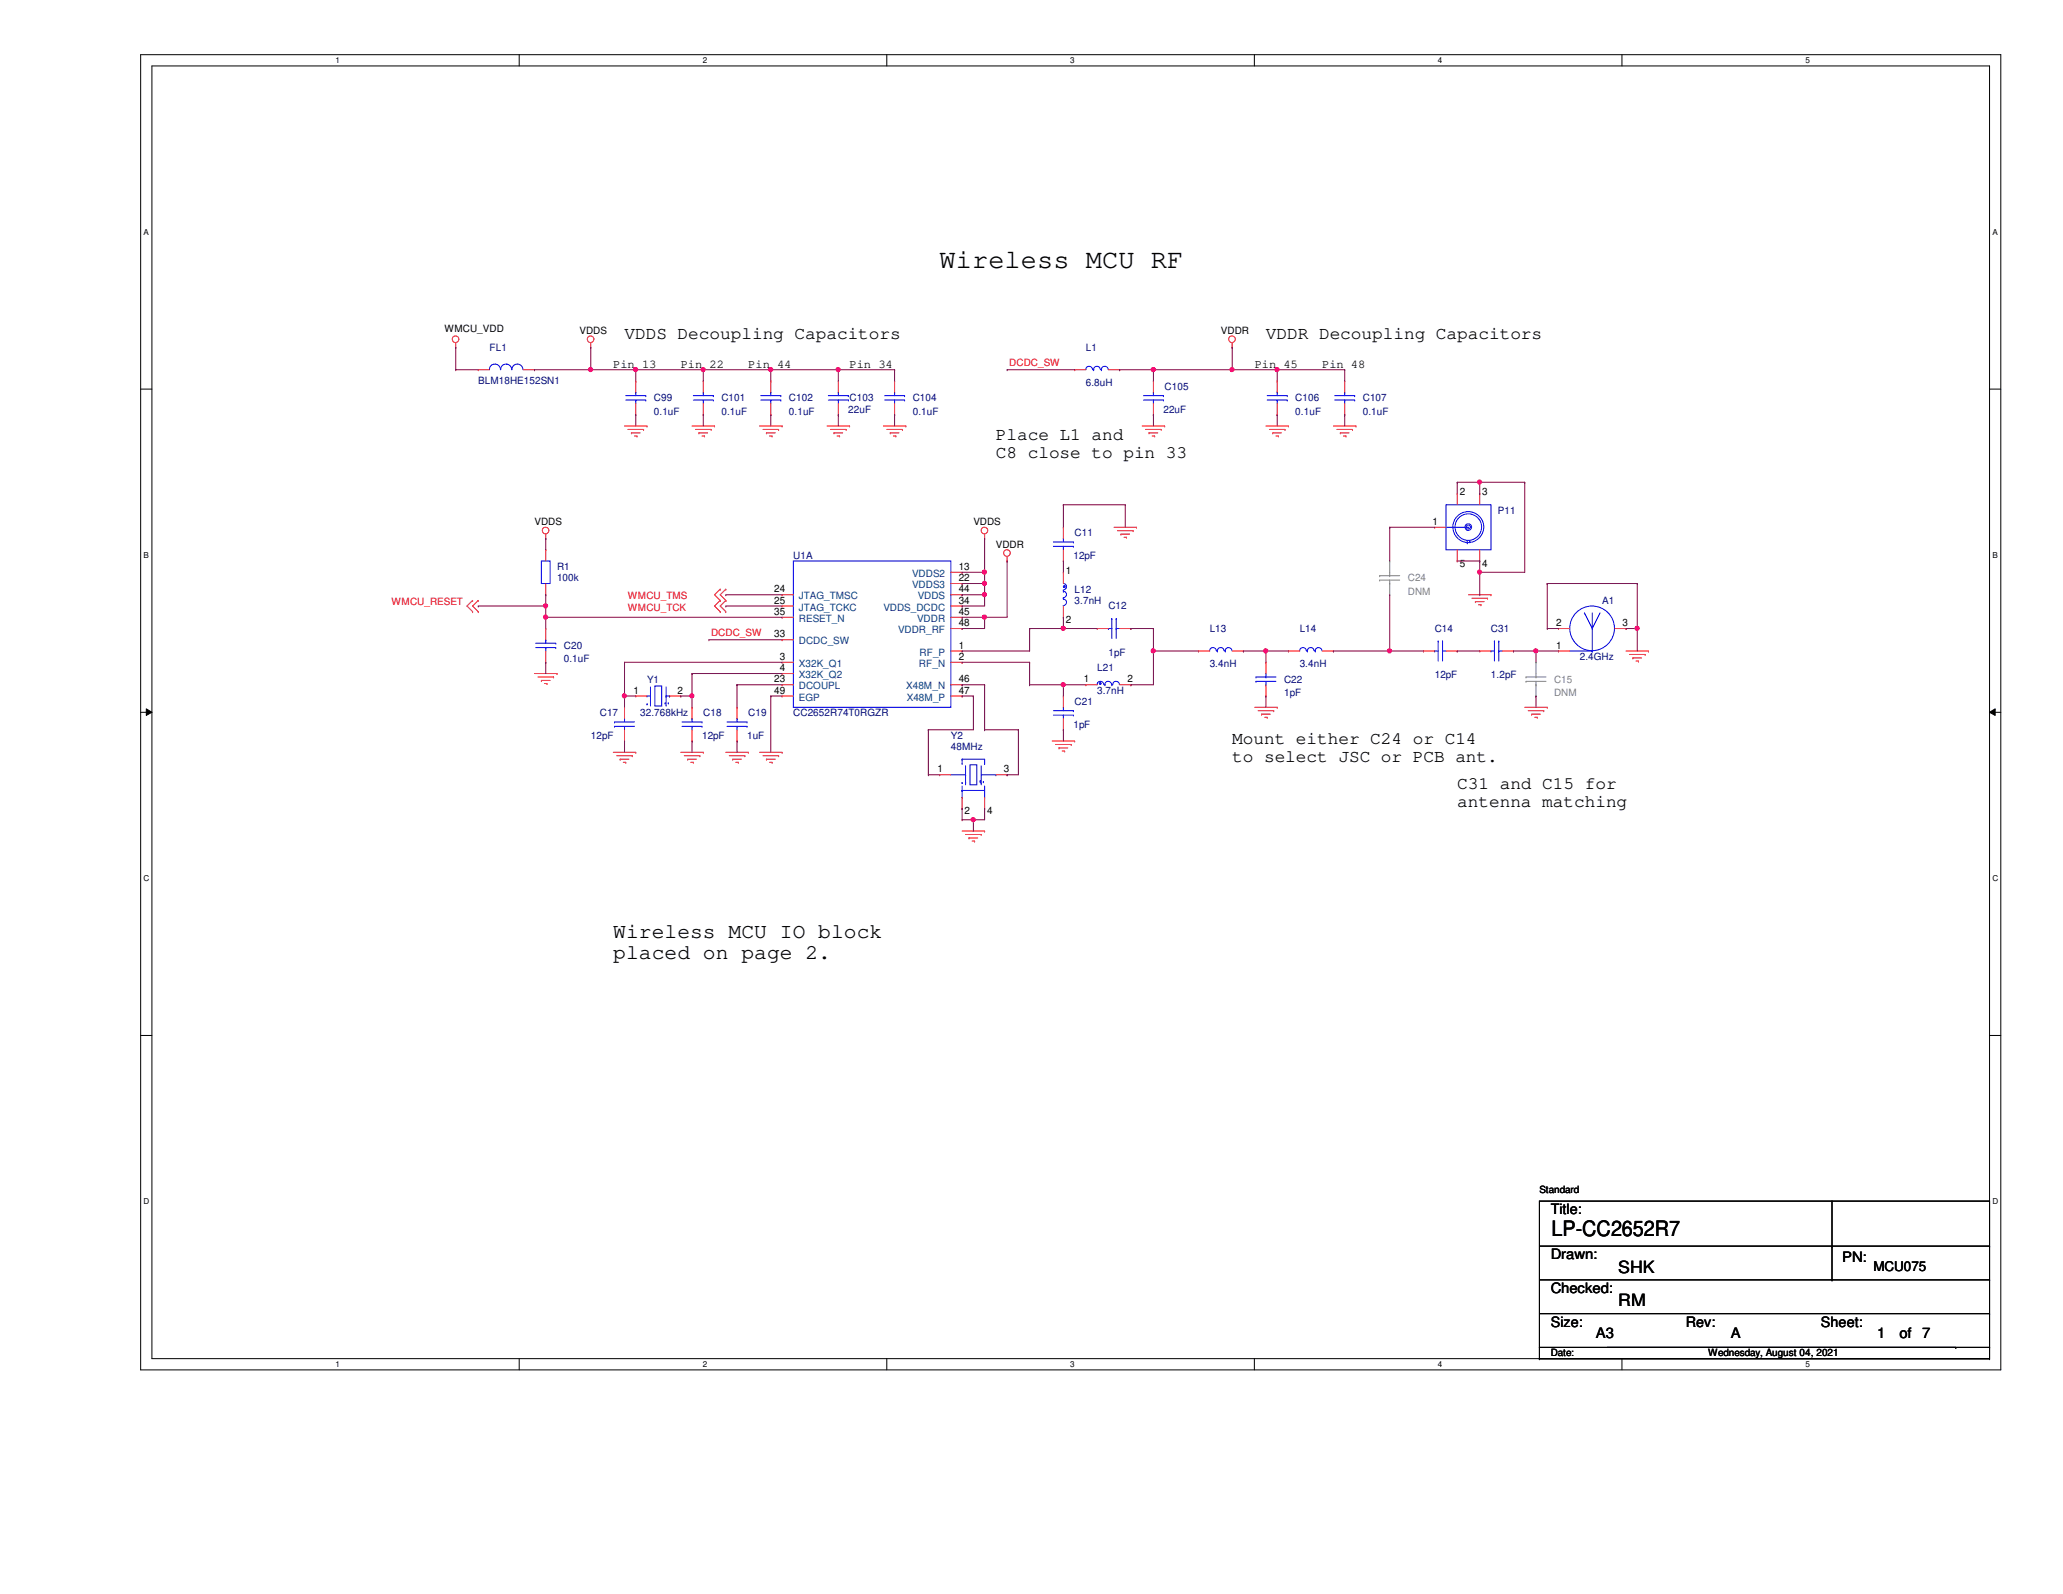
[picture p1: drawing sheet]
<svg xmlns="http://www.w3.org/2000/svg" width="279mm" height="216mm" viewBox="0 0 279 216" stroke-linecap="round" stroke-linejoin="round" font-family="sans-serif">
<path d="M19.1 7.4h251.9v178.1h-251.9zM20.6 8.9h248.9v175.1h-248.9z" fill="none" stroke="#000" stroke-width=".14"/>
<g fill="#fff">
<path d="M45.4 7.6h.6v1.2h-.6z"/>
<path d="M45.4 184.2h.6v1.2h-.6z"/>
</g>
<path d="M70.3 7.4v1.5M70.3 184v1.5" fill="none" stroke="#000" stroke-width=".14"/>
<g fill="#fff">
<path d="M95.2 7.6h.6v1.2h-.6z"/>
<path d="M95.2 184.2h.6v1.2h-.6z"/>
</g>
<path d="M120.1 7.4v1.5M120.1 184v1.5" fill="none" stroke="#000" stroke-width=".14"/>
<g fill="#fff">
<path d="M144.9 7.6h.6v1.2h-.6z"/>
<path d="M144.9 184.2h.6v1.2h-.6z"/>
</g>
<path d="M169.9 7.4v1.5M169.9 184v1.5" fill="none" stroke="#000" stroke-width=".14"/>
<g fill="#fff">
<path d="M194.7 7.6h.6v1.2h-.6z"/>
<path d="M194.7 184.2h.6v1.2h-.6z"/>
</g>
<path d="M219.7 7.4v1.5M219.7 184v1.5" fill="none" stroke="#000" stroke-width=".14"/>
<g fill="#fff">
<path d="M244.5 7.6h.6v1.2h-.6z"/>
<path d="M244.5 184.2h.6v1.2h-.6z"/>
<path d="M19.4 30.8h.8v1.2h-.8z"/>
<path d="M269.8 30.8h.8v1.2h-.8z"/>
<path d="M19.4 74.6h.8v1.2h-.8z"/>
<path d="M269.8 74.6h.8v1.2h-.8z"/>
</g>
<path d="M19.1 52.7h1.5M269.5 52.7h1.5" fill="none" stroke="#000" stroke-width=".14"/>
<g fill="#fff">
<path d="M19.4 118.4h.8v1.1h-.8z"/>
<path d="M269.8 118.4h.8v1.1h-.8z"/>
</g>
<path d="M19.1 96.5h1.5M19.8 96l.8 .5-.8 .4zM269.5 96.5l.7-.5v.9zM269.5 96.5h1.5" fill="none" stroke="#000" stroke-width=".14"/>
<path d="M19.8 96l.8 .5-.8 .4zM269.5 96.5l.7-.5v.9z" fill="#000"/>
<g fill="#fff">
<path d="M19.4 162.1h.8v1.2h-.8z"/>
<path d="M269.8 162.1h.8v1.2h-.8z"/>
</g>
<g fill="none" stroke="#000" stroke-width=".14">
<path d="M19.1 140.2h1.5M269.5 140.2h1.5M208.5 162.7h61v19.8h-61zM208.5 168.8h61M208.5 173.4h61M208.5 177.9h61M248.1 168.8h.1M248.1 173.4h.1M248.1 162.7v10.7M269.5 168.8h.1M269.5 173.4h.1M269.5 177.9h.1"/>
<path d="M208.5 184h.1M208.5 182.5v1.5M208.5 184h61M217.6 182.5h47.3M264.9 182.5h.1M269.5 184h.1M269.5 182.5h.1M269.5 182.5v1.5"/>
</g>
<g fill="none" stroke="#f00" stroke-width=".14">
<path d="M61.7 47h.1M61.7 46.4v.6M80 47h.1M80 46.4v.6M84.6 57.7h3M85 58.2h2.2M85.5 58.6h.1M85.5 58.6h1.2M85.9 59.1h.4M86.1 51.6h.1M86.1 56.2h.1M86.1 51.6v1.5"/>
<path d="M86.1 54.7v1.5M86.3 59.1h.1M87.2 58.2h.1M87.6 57.7h.1M93.7 57.7h3.1M94.2 58.2h2.1M94.7 58.6h.1M94.7 58.6h1.1M95.1 59.1h.3M95.3 51.6h.1M95.3 56.2h.1M95.3 51.6v1.5"/>
<path d="M95.3 54.7v1.5M95.4 59.1h.1M96.3 58.2h.1M96.8 57.7h.1M102.9 57.7h3M103.3 58.2h2.2M103.8 58.6h.1M103.8 58.6h1.2M104.2 59.1h.4M104.6 59.1h.1M105.5 58.2h.1M105.9 57.7h.1"/>
<path d="M112 57.7h3.1M112.5 58.2h2.1M112.9 58.6h.1M112.9 58.6h1.2M113.4 59.1h.3M113.7 59.1h.1M114.6 58.2h.1M115.1 57.7h.1M119.6 57.7h3.1M120.1 58.2h2.1M120.6 58.6h.1M120.6 58.6h1.2"/>
<path d="M121 59.1h.3M121.2 51.6h.1M121.2 56.2h.1M121.2 51.6v1.5M121.2 54.7v1.5M121.3 59.1h.1M122.2 58.2h.1M122.7 57.7h.1M145.5 50.1h.1M145.5 50.1h1.6M150.1 50.1h1.5M151.6 50.1h.1"/>
<path d="M154.7 57.7h3M155.2 58.2h2.1M155.6 58.6h.1M155.6 58.6h1.2M156 59.1h.4M156.2 51.6h.1M156.2 56.2h.1M156.2 51.6v1.5M156.2 54.7v1.5M156.4 59.1h.1M157.3 58.2h.1M157.7 57.7h.1"/>
<path d="M166.9 47h.1M166.9 46.4v.6M171.5 57.7h3M171.9 58.2h2.1M172.4 58.6h.1M172.4 58.6h1.2M172.8 59.1h.3M173 51.6h.1M173 56.2h.1M173 51.6v1.5M173 54.7v1.5M173.1 59.1h.1"/>
<path d="M174 58.2h.1M174.5 57.7h.1M180.6 57.7h3M181.1 58.2h2.1M181.5 58.6h.1M181.5 58.6h1.2M181.9 59.1h.4M182.3 59.1h.1M183.2 58.2h.1M183.6 57.7h.1M73.9 72.9h.1M73.9 72.3v.6"/>
<path d="M97.5 79.8h.1M97.5 79.8l-.7 .8 .7 .7M98.3 79.8h.1M98.3 79.8l-.8 .8 .8 .7M133.4 72.9h.1M133.4 72.3v.6M136.4 76h.1M136.4 75.4v.6M150.9 71.4h3M151.3 71.9h2.2M151.8 72.3h.1M151.8 72.3h1.2"/>
<path d="M152.2 72.8h.4M152.6 72.8h.1M153.5 71.9h.1M153.9 71.4h.1M64 81.3h.1M64 82.8h.1M64 81.3l-.8 .8 .8 .7M64.8 81.3h.1M64.8 82.8h.1M64.8 81.3l-.8 .8 .8 .7M72.4 91.2h3M72.9 91.7h2.1"/>
<path d="M73.3 92.2h.1M73.3 92.2h1.2M73.7 92.6h.4M73.9 85.1h.1M73.9 89.7h.1M73.9 85.1v1.6M73.9 88.2v1.5M74.1 92.6h.1M75 91.7h.1M75.4 91.2h.1M84.6 95.8h.1M84.6 95.8v1.5"/>
<path d="M84.6 98.8v1.6M86.1 94.3h.1M86.1 94.3h1.5M90.7 94.3h1.5M92.2 94.3h.1M97.5 81.3h.1M97.5 82.8h.1M97.5 81.3l-.7 .8 .7 .7M98.3 81.3h.1M98.3 82.8h.1M98.3 81.3l-.8 .8 .8 .7M162.3 88.2h.1"/>
<path d="M162.3 88.2h1.5M166.9 88.2h1.5M168.4 88.2h.1M169.9 95.8h3.1M170.4 96.3h2.1M170.9 96.7h.1M170.9 96.7h1.1M171.3 97.2h.3M171.5 94.3h.1M171.5 89.7h.1M171.5 89.7v1.5M171.5 92.8v1.5"/>
<path d="M171.6 97.2h.1M172.5 96.3h.1M173 95.8h.1M174.5 88.2h.1M174.5 88.2h1.5M179.1 88.2h1.5M180.6 88.2h.1M198.9 80.6h3M199.3 81h2.2M199.8 81.5h.1M199.8 81.5h1.2M200.2 81.9h.4"/>
<path d="M200.4 88.2h.1M200.4 88.2h1.5M200.6 81.9h.1M201.5 81h.1M201.9 80.6h.1M203.5 88.2h1.5M205 88.2h.1M206.5 95.8h3.1M207 96.3h2.1M207.4 96.7h.1M207.4 96.7h1.2M207.9 97.2h.3"/>
<path d="M208.2 97.2h.1M209.1 96.3h.1M209.6 95.8h.1M211.1 85.1h.1M211.1 88.2h.1M211.1 88.2h1.5M211.1 85.1h1.5M218.7 85.1h1.5M220.2 85.1h.1M220.2 88.2h3.1M220.7 88.6h2.1M221.1 89.1h.1"/>
<path d="M221.1 89.1h1.2M221.6 89.5h.3M221.9 89.5h.1M222.8 88.6h.1M223.3 88.2h.1M83.1 101.9h3M83.5 102.4h2.1M84 102.8h.1M84 102.8h1.2M84.4 103.3h.4M84.6 100.4h.1M84.8 103.3h.1"/>
<path d="M85.6 102.4h.1M86.1 101.9h.1M92.2 101.9h3.1M92.7 102.4h2.1M93.1 102.8h.1M93.1 102.8h1.2M93.6 103.3h.3M93.9 103.3h.1M94.8 102.4h.1M95.3 101.9h.1M98.3 101.9h3M98.8 102.4h2.1"/>
<path d="M99.2 102.8h.1M99.2 102.8h1.2M99.7 103.3h.3M100 103.3h.1M100.9 102.4h.1M101.3 101.9h.1M102.9 101.9h3M103.3 102.4h2.2M103.8 102.8h.1M103.8 102.8h1.2M104.2 103.3h.4M104.6 103.3h.1"/>
<path d="M105.5 102.4h.1M105.9 101.9h.1M127.3 104.9h.1M127.3 104.9h1.5M130.3 109.5h.1M130.3 112.6h3.1M130.3 108v1.5M130.8 113h2.1M131.2 113.5h.1M131.2 113.5h1.2M131.7 113.9h.3M132 113.9h.1"/>
<path d="M132.9 113h.1M133.4 112.6h.1M133.4 109.5h.1M133.4 108v1.5M134.9 104.9h1.5M136.4 104.9h.1M142.5 100.4h3M143 100.8h2.1M143.4 101.3h.1M143.4 101.3h1.2M143.8 101.7h.4M144.2 101.7h.1"/>
<path d="M145.1 100.8h.1M145.5 100.4h.1"/>
<circle cx="61.7" cy="45.9" r=".45"/>
<circle cx="80" cy="45.9" r=".45"/>
<circle cx="166.8" cy="45.9" r=".45"/>
<circle cx="73.9" cy="71.9" r=".45"/>
<circle cx="133.3" cy="71.9" r=".45"/>
<circle cx="136.4" cy="74.9" r=".45"/>
</g>
<g fill="none" stroke="#00f" stroke-width=".14">
<path d="M84.8 54.2h2.7M84.8 53.6h2.7M86.1 54.2h.1M86.1 53.1h.1M86.1 53.1v.5M86.1 54.2v.5M87.5 54.2h.1M87.5 53.6h.1M93.9 54.2h2.7M93.9 53.6h2.7M95.3 54.2h.1M95.3 53.1h.1"/>
<path d="M95.3 53.1v.5M95.3 54.2v.5M96.6 54.2h.1M96.6 53.6h.1M119.8 54.2h2.7M119.8 53.6h2.7M121.2 54.2h.1M121.2 53.1h.1M121.2 53.1v.5M121.2 54.2v.5M122.5 54.2h.1M122.5 53.6h.1"/>
<path d="M148 50a.45 .45 0 0 0-.5-.4 .45 .45 0 0 0-.4 .5M148 50.1h.1M148.1 50.1h.1M149 50a.45 .45 0 0 0-.5-.4 .45 .45 0 0 0-.4 .5M149.1 50.1h.1M149.2 50.1h.1M150.1 50a.45 .45 0 0 0-.5-.4 .45 .45 0 0 0-.4 .5M154.9 54.2h2.7M154.9 53.6h2.7M156.2 54.2h.1M156.2 53.1h.1M156.2 53.1v.5"/>
<path d="M156.2 54.2v.5M157.6 54.2h.1M157.6 53.6h.1M171.6 54.2h2.7M171.6 53.6h2.7M173 54.2h.1M173 53.1h.1M173 53.1v.5M173 54.2v.5M174.3 54.2h.1M174.3 53.6h.1M144 79a.45 .45 0 0 1 .4 .5 .45 .45 0 0 1-.4 .4"/>
<path d="M144 80v.1M72.6 87.7h2.7M72.6 87.1h2.7M73.9 87.7h.1M73.9 86.7h.1M73.9 86.7v.4M73.9 87.7v.5M75.3 87.7h.1M75.3 87.1h.1M83.2 98.4h.1M83.2 97.8h.1M83.2 98.4h2.7"/>
<path d="M83.2 97.8h2.7M84.6 98.4h.1M84.6 97.3h.1M84.6 97.3v.5M84.6 98.4v.4M87.6 95.3h.1M87.6 94.3h.1M87.6 94.3h.5M88.1 95.5h.1M88.1 93v2.5M88.7 92.9h.9v2.7h-.9zM90.1 95.2h.1"/>
<path d="M90.2 95.5h.1M90.2 94.3h.1M90.2 93v2.5M90.2 94.3h.5M90.5 95.2h.1M90.7 94.3h.1M144 81v.2a.45 .45 0 0 1 .4 .4 .45 .45 0 0 1-.4 .4M144 80.1a.45 .45 0 0 1 .4 .5 .45 .45 0 0 1-.4 .4M144 81h.1M144 80.1h.1M164.7 88.1a.45 .45 0 0 0-.4-.4 .45 .45 0 0 0-.5 .5M164.8 88.2h.1"/>
<path d="M164.9 88.2h.1M165.8 88.1a.45 .45 0 0 0-.5-.4 .45 .45 0 0 0-.4 .5M165.8 88.2h.1M165.9 88.2h.1M166.8 88.1a.45 .45 0 0 0-.4-.4 .45 .45 0 0 0-.5 .5M170.1 91.7h.1M170.1 92.3h.1M170.1 91.7h2.7M170.1 92.3h2.7M171.5 91.7h.1M171.5 92.8h.1M171.5 91.2v.5"/>
<path d="M171.5 92.3v.5M176.9 88.1a.45 .45 0 0 0-.5-.4 .45 .45 0 0 0-.4 .5M177 88.2h.1M177.1 88.2h.1M178 88.1a.45 .45 0 0 0-.5-.4 .45 .45 0 0 0-.4 .5M178 88.2h.1M178.1 88.2h.1M179 88.1a.45 .45 0 0 0-.4-.4 .45 .45 0 0 0-.5 .5M201.9 88.2h.1M201.9 88.2h.5M202.4 86.8h.1M202.4 86.8v2.7"/>
<path d="M203 86.8h.1M203 88.2h.1M203 88.2h.5M203 86.8v2.7M212.6 88.2h3M214.6 83h.1M214.6 83l1 2.1M215.6 88.2h.1M215.6 85.1h.1M215.6 83v5.2M216.7 83l-1.1 2.1M128.8 104.9h2"/>
<path d="M130.3 106h.1M130.3 107.1h.1M130.3 102.8h.1M130.3 103.4h.1M130.3 108h.1M130.3 102.8h3.1v.6M130.3 102.8v.6M130.3 106.5v1.5M130.3 107.1h3.1M130.8 106h.1M130.8 104.9h.1M130.8 105.9h.1"/>
<path d="M130.8 106.2h.1M130.8 103.7v2.5M131.4 103.6h.9v2.7h-.9zM132.8 105.9h.1M132.8 105.7h.1M132.9 106.2h.1M132.9 104.9h2M132.9 103.7v2.5M133.2 105.9h.1M133.4 108h.1M133.4 103.4h.1M133.4 107.1h.1"/>
<path d="M133.4 106.5v1.5M134.9 104.9h.1"/>
<circle cx="215.6" cy="85.1" r="3"/>
</g>
<g fill="none" stroke="#808080" stroke-width=".14">
<path d="M186.9 78h.1M186.9 78.6h.1M186.9 78h2.7M186.9 78.6h2.7M188.2 78h.1M188.2 79h.1M188.2 76h.1M188.2 76v2M188.2 78.6v2M188.2 80.6h.1M206.7 91.7h.1M206.7 92.3h.1"/>
<path d="M206.7 91.7h2.7M206.7 92.3h2.7M208 91.7h.1M208 92.8h.1M208 94.3h.1M208 89.7h.1M208 89.7v2M208 92.3v2"/>
</g>
<path d="M144 79.4h.2v.1h-.2z" fill-rule="evenodd" fill="#00f"/>
<g fill="none" stroke="#00f" stroke-width=".14">
<path d="M103 54.2h2.7M103 53.6h2.7M104.4 54.2h.1M104.4 53.1h.1M104.4 53.1v.5M104.4 54.2v.5M105.7 54.2h.1M105.7 53.6h.1M144 79.4h.2v.1h-.2zM98.5 98.4h2.7M98.5 97.8h2.7M99.8 98.4h.1"/>
<path d="M99.8 97.3h.1M99.8 97.3v.5M99.8 98.4v.4M101.2 98.4h.1M101.2 97.8h.1M149.5 92.7a.45 .45 0 0 0-.5-.4 .45 .45 0 0 0-.4 .5M149.5 92.8h.1M149.6 92.8h.1M150.5 92.7a.45 .45 0 0 0-.4-.4 .45 .45 0 0 0-.5 .5M150.6 92.8h.1M151.6 92.7a.45 .45 0 0 0-.5-.4 .45 .45 0 0 0-.4 .5h-.1M194.3 88.2h.1"/>
<path d="M194.3 88.2h.5M194.8 86.8h.1M194.8 86.8v2.7M195.4 86.8h.1M195.4 88.2h.1M195.4 86.8v2.7M195.4 88.2h.4"/>
</g>
<g fill="none" stroke="#f00" stroke-width=".14">
<path d="M104.4 51.6h.1M104.4 56.2h.1M104.4 51.6v1.5M104.4 54.7v1.5M144 77.5h.1M144 77.5v1.5M99.8 95.8h.1M99.8 95.8v1.5M99.8 98.8v1.6M144 83.6h.1M144 82.1v1.5M192.8 88.2h.1"/>
<path d="M192.8 88.2h1.5M195.8 88.2h1.6M197.4 88.2h.1M99.8 100.4h.1"/>
</g>
<path d="M148.9 92.5h.2v.2h-.2z" fill-rule="evenodd" fill="#00f"/>
<g fill="none" stroke="#00f" stroke-width=".14">
<path d="M66.3 50.1a.74 .74 0 0 1 .7-.8 .74 .74 0 0 1 .8 .8M67.8 50.1a.74 .74 0 0 1 .8-.8 .74 .74 0 0 1 .7 .8M69.3 50.1a.74 .74 0 0 1 .8-.8 .74 .74 0 0 1 .7 .8M112.2 54.2h2.7M112.2 53.6h2.7M113.5 54.2h.1M113.5 53.1h.1M113.5 53.1v.5M113.5 54.2v.5M114.9 54.2h.1M114.9 53.6h.1M180.8 54.2h2.7"/>
<path d="M180.8 53.6h2.7M182.1 54.2h.1M182.1 53.1h.1M182.1 53.1v.5M182.1 54.2v.5M183.5 54.2h.1M183.5 53.6h.1M73.3 76h1.2v3h-1.2zM107.4 76h21.4v19.8h-21.4zM142.7 74h2.7M142.7 73.4h2.7M144 74h.1"/>
<path d="M144 72.9h.1M144 72.9v.5M144 74v.5M145.4 74h.1M145.4 73.4h.1M195.8 68.4h6.1v6.1h-6.1zM195.8 71.4h3.1M198.7 73.5h.1M198.7 73.2v.3M198.9 71.4h.1M199.1 73.2h.1M199.1 73.2v.3"/>
<path d="M92.4 98.4h2.7M92.4 97.8h2.7M93.7 98.4h.1M93.7 97.3h.1M93.7 97.3v.5M93.7 98.4v.4M95.1 98.4h.1M95.1 97.8h.1M142.7 96.9h2.7M142.7 96.3h2.7M144 96.9h.1M144 95.8h.1"/>
<path d="M144 95.8v.5M144 96.9v.4M145.4 96.9h.1M145.4 96.3h.1M148.9 92.5h.2v.2h-.2zM150.1 85.1h.1M150.1 85.1h.5M150.6 83.8h.1M150.6 83.8v2.7M151.2 83.8h.1M151.2 85.1h.1M151.2 83.8v2.7"/>
<path d="M151.2 85.1h.4"/>
<circle cx="198.9" cy="71.4" r=".29"/>
<circle cx="198.9" cy="71.4" r=".45"/>
<circle cx="198.9" cy="71.4" r="2.1"/>
<circle cx="198.9" cy="71.4" r="1.8"/>
</g>
<g fill="none" stroke="#f00" stroke-width=".14">
<path d="M64.8 50.1h.1M64.8 50.1h1.5M70.9 50.1h1.5M72.4 50.1h.1M113.5 51.6h.1M113.5 56.2h.1M113.5 51.6v1.5M113.5 54.7v1.5M182.1 51.6h.1M182.1 56.2h.1M182.1 51.6v1.5M182.1 54.7v1.5"/>
<path d="M73.9 74.5h.1M73.9 74.5v1.5M73.9 79v1.6M128.8 77.5h1.5M128.8 79h1.5M130.3 77.5h.1M130.3 79h.1M144 71.4h.1M144 76h.1M144 71.4v1.5M144 74.5v1.5M194.3 71.4h.1"/>
<path d="M194.3 71.4h1.5M197.4 66.8h.1M197.4 76h.1M197.4 66.8v1.6M197.4 74.5v1.5M200.4 66.8h.1M200.4 76h.1M200.4 66.8v1.6M200.4 74.5v1.5M73.9 80.6h.1M93.7 95.8h.1M93.7 95.8v1.5"/>
<path d="M93.7 98.8v1.6M105.9 80.6h.1M105.9 82.1h.1M105.9 83.6h.1M105.9 86.7h.1M105.9 89.7h.1M105.9 91.2h.1M105.9 92.8h.1M105.9 94.3h.1M105.9 92.8h1.5M105.9 80.6h1.5M105.9 82.1h1.5"/>
<path d="M105.9 83.6h1.5M105.9 86.7h1.5M105.9 89.7h1.5M105.9 91.2h1.5M105.9 94.3h1.5M128.8 92.8h1.5M128.8 85.1h1.5M128.8 80.6h1.5M128.8 82.1h1.5M128.8 83.6h1.5M128.8 89.7h1.5M128.8 94.3h1.5"/>
<path d="M128.8 88.2h1.5M130.3 80.6h.1M130.3 82.1h.1M130.3 83.6h.1M130.3 85.1h.1M130.3 88.2h.1M130.3 89.7h.1M130.3 92.8h.1M130.3 94.3h.1M144 94.3h.1M144 98.8h.1M144 94.3v1.5"/>
<path d="M144 97.3v1.5M147.1 92.8h.1M147.1 92.8h1.5M148.6 85.1h.1M148.6 85.1h1.5M151.6 92.8h1.6M151.6 85.1h1.6M153.2 92.8h.1M153.2 85.1h.1M93.7 100.4h.1"/>
</g>
<path d="M64.8 82.1h.1M64.8 82.1h9.1M98.3 80.6h.1M98.3 82.1h.1M98.3 80.6h7.6M98.3 82.1h7.6" fill="none" stroke="#800040" stroke-width=".14"/>
<circle cx="73.9" cy="82.1" r=".29" fill="#f0f"/>
<circle cx="73.9" cy="82.1" r=".29" fill="none" stroke="#f0f" stroke-width=".14"/>
<path d="M173 50.1h.1M173 50.1h9.1" fill="none" stroke="#800040" stroke-width=".14"/>
<circle cx="172.9" cy="50.1" r=".29" fill="#f0f"/>
<circle cx="172.9" cy="50.1" r=".29" fill="none" stroke="#f0f" stroke-width=".14"/>
<g fill="none" stroke="#800040" stroke-width=".14">
<path d="M72.4 50.1h.1M72.4 50.1h7.6M136.4 50.1h.1M136.4 50.1h9.1M151.6 50.1h.1M151.6 50.1h4.6M166.9 50.1h.1M166.9 47h.1M166.9 50.1h6.1M166.9 47v3.1M173 50.1h.1M173 56.2h.1"/>
<path d="M173 50.1v1.5M173 56.2v1.5M182.1 50.1h.1M182.1 56.2h.1M182.1 50.1v1.5M182.1 56.2v1.5M96 86.7h.1M96 86.7h9.9M137.9 98.8h.1M137.9 98.8v6.1M144 92.8h.1M144 92.8v1.5"/>
<path d="M144 92.8h3.1"/>
</g>
<circle cx="144" cy="92.7" r=".29" fill="#f0f"/>
<circle cx="144" cy="92.7" r=".29" fill="none" stroke="#f0f" stroke-width=".14"/>
<path d="M144 85.1h.1M144 85.1h4.6" fill="none" stroke="#800040" stroke-width=".14"/>
<circle cx="144" cy="85.1" r=".29" fill="#f0f"/>
<circle cx="144" cy="85.1" r=".29" fill="none" stroke="#f0f" stroke-width=".14"/>
<g fill="none" stroke="#800040" stroke-width=".14">
<path d="M144 76h.1M144 76v1.5M139.4 85.1h.1M139.4 92.8h.1M139.4 89.7h.1M139.4 85.1v3.1M139.4 89.7v3.1M139.4 92.8h4.6M144 83.6h.1M144 98.8h.1M144 83.6v1.5h-4.6M144 98.8v1.6"/>
<path d="M153.2 92.8h.1M153.2 85.1h.1M153.2 85.1h3M153.2 92.8h3M156.2 85.1h.1M156.2 85.1v3.1"/>
</g>
<circle cx="156.2" cy="88.2" r=".29" fill="#f0f"/>
<circle cx="156.2" cy="88.2" r=".29" fill="none" stroke="#f0f" stroke-width=".14"/>
<path d="M156.2 88.2h.1M156.2 88.2v4.6M156.2 88.2h6.1M168.4 88.2h.1M168.4 88.2h6.1M171.5 88.2h.1M171.5 88.2v1.5" fill="none" stroke="#800040" stroke-width=".14"/>
<circle cx="171.4" cy="88.2" r=".29" fill="#f0f"/>
<circle cx="171.4" cy="88.2" r=".29" fill="none" stroke="#f0f" stroke-width=".14"/>
<path d="M171.5 94.3h.1M171.5 94.3v1.5M208 88.2h.1M208 88.2h3.1" fill="none" stroke="#800040" stroke-width=".14"/>
<circle cx="208" cy="88.2" r=".29" fill="#f0f"/>
<circle cx="208" cy="88.2" r=".29" fill="none" stroke="#f0f" stroke-width=".14"/>
<g fill="none" stroke="#800040" stroke-width=".14">
<path d="M209.6 79h.1M209.6 79h12.1M209.6 79v6.1M221.7 79h.1M221.7 79v9.2M205 88.2h.1M205 88.2h3M208 88.2h.1M208 94.3h.1M208 88.2v1.5M208 94.3v1.5M209.6 85.1h.1"/>
<path d="M209.6 85.1h1.5M221.7 85.1h.1"/>
</g>
<circle cx="221.7" cy="85.1" r=".29" fill="#f0f"/>
<circle cx="221.7" cy="85.1" r=".29" fill="none" stroke="#f0f" stroke-width=".14"/>
<path d="M84.6 94.3h.1M84.6 94.3h1.5M99.8 92.8h.1M99.8 92.8h6.1M99.8 92.8v3M104.4 94.3h.1M104.4 94.3v7.6M104.4 94.3h1.5M220.2 85.1h.1M220.2 85.1h1.5" fill="none" stroke="#800040" stroke-width=".14"/>
<circle cx="84.6" cy="94.2" r=".29" fill="#f0f"/>
<circle cx="84.6" cy="94.2" r=".29" fill="none" stroke="#f0f" stroke-width=".14"/>
<path d="M84.6 89.7h.1M84.6 94.3h.1M84.6 89.7v6.1M84.6 89.7h21.3M92.2 94.3h.1M92.2 94.3h1.5M93.7 91.2h.1M93.7 94.3h.1M93.7 91.2h12.2M93.7 91.2v4.6M180.6 88.2h.1M180.6 88.2h7.6" fill="none" stroke="#800040" stroke-width=".14"/>
<circle cx="93.7" cy="94.2" r=".29" fill="#f0f"/>
<circle cx="93.7" cy="94.2" r=".29" fill="none" stroke="#f0f" stroke-width=".14"/>
<g fill="none" stroke="#800040" stroke-width=".14">
<path d="M61.7 50.1h.1M61.7 47h.1M61.7 50.1h3.1M61.7 47v3.1M73.9 72.9h.1M73.9 72.9v1.6M73.9 80.6h.1M73.9 89.7h.1M73.9 83.6h.1M73.9 80.6v1.5M73.9 89.7v1.5M73.9 83.6h32"/>
<path d="M130.3 89.7h.1M130.3 88.2h.1M130.3 92.8h.1M130.3 89.7h9.1M130.3 88.2h9.1M130.3 92.8h3.1M133.4 98.8h.1M133.4 92.8h.1M133.4 92.8v6M133.4 98.8h4.5M130.3 109.5h.1M130.3 109.5v1.5"/>
<path d="M133.4 109.5h.1M133.4 109.5v1.5M136.4 104.9h.1M136.4 104.9h1.5"/>
</g>
<circle cx="73.9" cy="83.6" r=".29" fill="#f0f"/>
<circle cx="73.9" cy="83.6" r=".29" fill="none" stroke="#f0f" stroke-width=".14"/>
<path d="M156.2 50.1h.1M156.2 56.2h.1M156.2 50.1v1.5M156.2 56.2v1.5M133.4 72.9h.1M133.4 72.9v4.6M73.9 82.1h.1M73.9 83.6h.1M73.9 82.1v3" fill="none" stroke="#800040" stroke-width=".14"/>
<circle cx="133.3" cy="77.5" r=".29" fill="#f0f"/>
<circle cx="133.3" cy="77.5" r=".29" fill="none" stroke="#f0f" stroke-width=".14"/>
<path d="M130.3 77.5h.1M130.3 79h.1M130.3 77.5h3.1M130.3 79h3.1M133.4 77.5h.1M133.4 79h.1M133.4 77.5v3.1M130.3 82.1h.1M130.3 82.1h3.1" fill="none" stroke="#800040" stroke-width=".14"/>
<circle cx="133.3" cy="79" r=".29" fill="#f0f"/>
<circle cx="133.3" cy="79" r=".29" fill="none" stroke="#f0f" stroke-width=".14"/>
<path d="M130.3 80.6h.1M130.3 80.6h3.1" fill="none" stroke="#800040" stroke-width=".14"/>
<circle cx="133.3" cy="80.5" r=".29" fill="#f0f"/>
<circle cx="133.3" cy="80.5" r=".29" fill="none" stroke="#f0f" stroke-width=".14"/>
<path d="M130.3 83.6h.1M130.3 83.6h3.1M133.4 80.6h.1M133.4 80.6v1.5" fill="none" stroke="#800040" stroke-width=".14"/>
<circle cx="133.3" cy="83.6" r=".29" fill="#f0f"/>
<circle cx="133.3" cy="83.6" r=".29" fill="none" stroke="#f0f" stroke-width=".14"/>
<path d="M113.5 50.1h.1M113.5 50.1v1.5M113.5 50.1h7.7M121.2 50.1h.1M121.2 50.1v1.5M136.4 76h.1M136.4 76v7.6h-3M130.3 85.1h.1M133.4 83.6h.1M133.4 83.6v1.5h-3.1" fill="none" stroke="#800040" stroke-width=".14"/>
<circle cx="113.5" cy="50.1" r=".29" fill="#f0f"/>
<circle cx="113.5" cy="50.1" r=".29" fill="none" stroke="#f0f" stroke-width=".14"/>
<g fill="none" stroke="#800040" stroke-width=".14">
<path d="M86.1 56.2h.1M86.1 50.1h.1M86.1 50.1v1.5M86.1 56.2v1.5M86.1 50.1h27.4M95.3 56.2h.1M95.3 50.1h.1M95.3 56.2v1.5M104.4 56.2h.1M104.4 50.1h.1M104.4 50.1v1.5M104.4 56.2v1.5"/>
<path d="M113.5 56.2h.1M113.5 56.2v1.5M121.2 56.2h.1M121.2 56.2v1.5"/>
</g>
<circle cx="104.4" cy="50.1" r=".29" fill="#f0f"/>
<circle cx="104.4" cy="50.1" r=".29" fill="none" stroke="#f0f" stroke-width=".14"/>
<circle cx="95.2" cy="50.1" r=".29" fill="#f0f"/>
<circle cx="95.2" cy="50.1" r=".29" fill="none" stroke="#f0f" stroke-width=".14"/>
<path d="M80 47h.1M80 50.1h.1M80 47v3.1M80 50.1h6.1M95.3 50.1h.1M95.3 50.1v1.5" fill="none" stroke="#800040" stroke-width=".14"/>
<circle cx="86.1" cy="50.1" r=".29" fill="#f0f"/>
<circle cx="86.1" cy="50.1" r=".29" fill="none" stroke="#f0f" stroke-width=".14"/>
<circle cx="80" cy="50.1" r=".29" fill="#f0f"/>
<circle cx="80" cy="50.1" r=".29" fill="none" stroke="#f0f" stroke-width=".14"/>
<path d="M156.2 50.1h.1M156.2 50.1h10.7" fill="none" stroke="#800040" stroke-width=".14"/>
<circle cx="166.8" cy="50.1" r=".29" fill="#f0f"/>
<circle cx="166.8" cy="50.1" r=".29" fill="none" stroke="#f0f" stroke-width=".14"/>
<circle cx="156.2" cy="50.1" r=".29" fill="#f0f"/>
<circle cx="156.2" cy="50.1" r=".29" fill="none" stroke="#f0f" stroke-width=".14"/>
<g fill="none" stroke="#800040" stroke-width=".14">
<path d="M125.7 98.8h.1M125.7 98.8v6.1M130.3 94.3h.1M130.3 94.3h1.5M131.8 94.3h.1M131.8 94.3v4.5h-6.1M84.6 100.4h.1M84.6 100.4v1.5M93.7 100.4h.1M93.7 100.4v1.5M99.8 100.4h.1M99.8 100.4v1.5"/>
<path d="M125.7 104.9h.1M125.7 104.9h1.6M130.3 111h.1M130.3 111h3.1M131.8 111h.1M131.8 111v1.6"/>
</g>
<circle cx="131.8" cy="111" r=".29" fill="#f0f"/>
<circle cx="131.8" cy="111" r=".29" fill="none" stroke="#f0f" stroke-width=".14"/>
<path d="M188.2 88.2h.1M188.2 80.6v7.6" fill="none" stroke="#800040" stroke-width=".14"/>
<circle cx="188.2" cy="88.2" r=".29" fill="#f0f"/>
<circle cx="188.2" cy="88.2" r=".29" fill="none" stroke="#f0f" stroke-width=".14"/>
<g fill="none" stroke="#800040" stroke-width=".14">
<path d="M144 68.4h.1M144 68.4h8.4M144 68.4v3M152.4 68.4h.1M152.4 68.4v3M188.2 71.4h.1M188.2 71.4h6.1M188.2 71.4v4.6M197.4 65.3h.1M197.4 65.3v1.5M197.4 65.3h9.1M200.4 65.3h.1"/>
<path d="M200.4 66.8h.1M200.4 65.3v1.5M206.5 65.3h.1M206.5 65.3v12.2M188.2 88.2h.1M188.2 88.2h4.6M197.4 88.2h.1M197.4 88.2h3"/>
</g>
<circle cx="200.4" cy="65.3" r=".29" fill="#f0f"/>
<circle cx="200.4" cy="65.3" r=".29" fill="none" stroke="#f0f" stroke-width=".14"/>
<path d="M197.4 76h3M200.4 76h.1M200.4 77.5h.1M200.4 76v1.5M200.4 77.5h6.1" fill="none" stroke="#800040" stroke-width=".14"/>
<circle cx="200.4" cy="77.5" r=".29" fill="#f0f"/>
<circle cx="200.4" cy="77.5" r=".29" fill="none" stroke="#f0f" stroke-width=".14"/>
<path d="M200.4 77.5v3.1M200.4 80.6h.1" fill="none" stroke="#800040" stroke-width=".14"/>
<circle cx="73.9" cy="82.1" r=".29" fill="#f0f"/>
<circle cx="73.9" cy="82.1" r=".29" fill="none" stroke="#f0f" stroke-width=".14"/>
<circle cx="172.9" cy="50.1" r=".29" fill="#f0f"/>
<circle cx="172.9" cy="50.1" r=".29" fill="none" stroke="#f0f" stroke-width=".14"/>
<circle cx="144" cy="92.7" r=".29" fill="#f0f"/>
<circle cx="144" cy="92.7" r=".29" fill="none" stroke="#f0f" stroke-width=".14"/>
<circle cx="144" cy="85.1" r=".29" fill="#f0f"/>
<circle cx="144" cy="85.1" r=".29" fill="none" stroke="#f0f" stroke-width=".14"/>
<circle cx="156.2" cy="88.2" r=".29" fill="#f0f"/>
<circle cx="156.2" cy="88.2" r=".29" fill="none" stroke="#f0f" stroke-width=".14"/>
<circle cx="171.4" cy="88.2" r=".29" fill="#f0f"/>
<circle cx="171.4" cy="88.2" r=".29" fill="none" stroke="#f0f" stroke-width=".14"/>
<circle cx="208" cy="88.2" r=".29" fill="#f0f"/>
<circle cx="208" cy="88.2" r=".29" fill="none" stroke="#f0f" stroke-width=".14"/>
<circle cx="221.7" cy="85.1" r=".29" fill="#f0f"/>
<circle cx="221.7" cy="85.1" r=".29" fill="none" stroke="#f0f" stroke-width=".14"/>
<circle cx="84.6" cy="94.2" r=".29" fill="#f0f"/>
<circle cx="84.6" cy="94.2" r=".29" fill="none" stroke="#f0f" stroke-width=".14"/>
<circle cx="93.7" cy="94.2" r=".29" fill="#f0f"/>
<circle cx="93.7" cy="94.2" r=".29" fill="none" stroke="#f0f" stroke-width=".14"/>
<circle cx="73.9" cy="83.6" r=".29" fill="#f0f"/>
<circle cx="73.9" cy="83.6" r=".29" fill="none" stroke="#f0f" stroke-width=".14"/>
<circle cx="133.3" cy="77.5" r=".29" fill="#f0f"/>
<circle cx="133.3" cy="77.5" r=".29" fill="none" stroke="#f0f" stroke-width=".14"/>
<circle cx="133.3" cy="79" r=".29" fill="#f0f"/>
<circle cx="133.3" cy="79" r=".29" fill="none" stroke="#f0f" stroke-width=".14"/>
<circle cx="133.3" cy="80.5" r=".29" fill="#f0f"/>
<circle cx="133.3" cy="80.5" r=".29" fill="none" stroke="#f0f" stroke-width=".14"/>
<circle cx="133.3" cy="83.6" r=".29" fill="#f0f"/>
<circle cx="133.3" cy="83.6" r=".29" fill="none" stroke="#f0f" stroke-width=".14"/>
<circle cx="113.5" cy="50.1" r=".29" fill="#f0f"/>
<circle cx="113.5" cy="50.1" r=".29" fill="none" stroke="#f0f" stroke-width=".14"/>
<circle cx="104.4" cy="50.1" r=".29" fill="#f0f"/>
<circle cx="104.4" cy="50.1" r=".29" fill="none" stroke="#f0f" stroke-width=".14"/>
<circle cx="95.2" cy="50.1" r=".29" fill="#f0f"/>
<circle cx="95.2" cy="50.1" r=".29" fill="none" stroke="#f0f" stroke-width=".14"/>
<circle cx="86.1" cy="50.1" r=".29" fill="#f0f"/>
<circle cx="86.1" cy="50.1" r=".29" fill="none" stroke="#f0f" stroke-width=".14"/>
<circle cx="80" cy="50.1" r=".29" fill="#f0f"/>
<circle cx="80" cy="50.1" r=".29" fill="none" stroke="#f0f" stroke-width=".14"/>
<circle cx="166.8" cy="50.1" r=".29" fill="#f0f"/>
<circle cx="166.8" cy="50.1" r=".29" fill="none" stroke="#f0f" stroke-width=".14"/>
<circle cx="156.2" cy="50.1" r=".29" fill="#f0f"/>
<circle cx="156.2" cy="50.1" r=".29" fill="none" stroke="#f0f" stroke-width=".14"/>
<circle cx="131.8" cy="111" r=".29" fill="#f0f"/>
<circle cx="131.8" cy="111" r=".29" fill="none" stroke="#f0f" stroke-width=".14"/>
<circle cx="188.2" cy="88.2" r=".29" fill="#f0f"/>
<circle cx="188.2" cy="88.2" r=".29" fill="none" stroke="#f0f" stroke-width=".14"/>
<circle cx="200.4" cy="65.3" r=".29" fill="#f0f"/>
<circle cx="200.4" cy="65.3" r=".29" fill="none" stroke="#f0f" stroke-width=".14"/>
<circle cx="200.4" cy="77.5" r=".29" fill="#f0f"/>
<circle cx="200.4" cy="77.5" r=".29" fill="none" stroke="#f0f" stroke-width=".14"/>
<text font-size="3.6" x="127.3" y="36.2">Wireless MCU RF</text>
<g font-size="2.9">
<text x="83.1" y="127">Wireless MCU IO block</text>
<text x="83.1" y="129.9">placed on page 2.</text>
<text x="210.1" y="167.4">LP-CC2652R7</text>
</g>
<g font-size="2.4">
<text x="84.6" y="45.9">VDDS Decoupling Capacitors</text>
<text x="171.4" y="45.9">VDDR Decoupling Capacitors</text>
<text x="134.9" y="59.6">Place L1 and</text>
<text x="134.9" y="62.1">C8 close to pin 33</text>
<text x="166.9" y="100.8">Mount either C24 or C14</text>
<text x="166.9" y="103.2">to select JSC or PCB ant.</text>
<text x="197.4" y="106.9">C31 and C15 for</text>
<text x="197.4" y="109.3">antenna matching</text>
</g>
<g font-size="2.3">
<text x="219.2" y="172.4">SHK</text>
<text x="219.2" y="177">RM</text>
</g>
<g font-size="1.9">
<text x="210" y="164.5">Title:</text>
<text x="210" y="170.6">Drawn:</text>
<text x="249.5" y="170.9">PN:</text>
<text x="210" y="175.1">Checked:</text>
<text x="210" y="179.7">Size:</text>
<text x="228.3" y="179.7">Rev:</text>
<text x="246.6" y="179.7">Sheet:</text>
<text x="216.1" y="181.2">A3</text>
<text x="234.4" y="181.2">A</text>
<text x="254.2" y="181.2">1</text>
<text x="257.3" y="181.2">of</text>
<text x="260.3" y="181.2">7</text>
</g>
<text font-size="1.8" x="253.7" y="172.1">MCU075</text>
<g font-size="1.7">
<text x="83.1" y="49.9">Pin 13</text>
<text x="92.2" y="49.9">Pin 22</text>
<text x="101.3" y="49.9">Pin 44</text>
<text x="115.1" y="49.9">Pin 34</text>
<text x="169.9" y="49.9">Pin 45</text>
<text x="179.1" y="49.9">Pin 48</text>
</g>
<g font-size="1.4">
<text x="60.2" y="44.9">WMCU_VDD</text>
<text x="78.5" y="45.2">VDDS</text>
<text x="165.4" y="45.2">VDDR</text>
<text x="72.4" y="71.1">VDDS</text>
<text x="131.8" y="71.1">VDDS</text>
<text x="194" y="71.1">1</text>
<text x="197.7" y="67">2</text>
<text x="200.7" y="67">3</text>
<text x="129.8" y="77.2">13</text>
<text x="134.9" y="74.2">VDDR</text>
<text x="144.4" y="77.7">1</text>
<text x="197.7" y="76.7">5</text>
<text x="200.7" y="76.7">4</text>
<text x="104.9" y="80.2">24</text>
<text x="104.9" y="81.7">25</text>
<text x="104.9" y="83.3">35</text>
<text x="129.8" y="78.7">22</text>
<text x="129.8" y="80.2">44</text>
<text x="129.8" y="81.7">34</text>
<text x="129.8" y="83.3">45</text>
<text x="104.9" y="86.3">33</text>
<text x="105.6" y="89.4">3</text>
<text x="129.8" y="84.8">48</text>
<text x="129.8" y="87.8">1</text>
<text x="129.8" y="89.4">2</text>
<text x="144.4" y="84.4">2</text>
<text x="210.8" y="84.8">2</text>
<text x="210.8" y="87.8">1</text>
<text x="219.8" y="84.8">3</text>
<text x="85.8" y="93.9">1</text>
<text x="91.7" y="93.9">2</text>
<text x="104.9" y="92.4">23</text>
<text x="104.9" y="93.9">49</text>
<text x="105.6" y="90.9">4</text>
<text x="129.8" y="92.4">46</text>
<text x="129.8" y="93.9">47</text>
<text x="146.8" y="92.4">1</text>
<text x="152.7" y="92.4">2</text>
<text x="127" y="104.6">1</text>
<text x="135.9" y="104.6">3</text>
<text x="130.6" y="110.3">2</text>
<text x="133.7" y="110.3">4</text>
<text x="208.5" y="161.6">Standard</text>
<text x="210" y="183.7">Date:</text>
<text x="231.4" y="183.7">Wednesday, August 04, 2021</text>
</g>
<g font-size="1.4" fill="#000080">
<text x="66.3" y="47.5">FL1</text>
<text x="147.1" y="47.5">L1</text>
<text x="64.8" y="52.1">BLM18HE152SN1</text>
<text x="147.1" y="52.2">6.8uH</text>
<text x="157.7" y="52.8">C105</text>
<text x="88.6" y="54.4">C99</text>
<text x="88.6" y="56.2">0.1uF</text>
<text x="97.7" y="54.4">C101</text>
<text x="97.7" y="56.2">0.1uF</text>
<text x="106.8" y="54.4">C102</text>
<text x="106.8" y="56.2">0.1uF</text>
<text x="114.9" y="55.9">22uF</text>
<text x="115.1" y="54.4">C103</text>
<text x="123.6" y="54.4">C104</text>
<text x="123.6" y="56.2">0.1uF</text>
<text x="157.6" y="55.9">22uF</text>
<text x="175.4" y="54.4">C106</text>
<text x="175.4" y="56.2">0.1uF</text>
<text x="184.6" y="54.4">C107</text>
<text x="184.6" y="56.2">0.1uF</text>
<text x="202.9" y="69.6">P11</text>
<text x="75.4" y="77.2">R1</text>
<text x="107.4" y="75.7">U1A</text>
<text x="145.4" y="75.7">12pF</text>
<text x="145.5" y="72.6">C11</text>
<text x="75.4" y="78.7">100k</text>
<text x="145.5" y="80.3">L12</text>
<text x="145.5" y="81.8">3.7nH</text>
<text x="150.1" y="82.5">C12</text>
<text x="217" y="81.8">A1</text>
<text x="76.4" y="87.9">C20</text>
<text x="76.4" y="89.7">0.1uF</text>
<text x="150.1" y="88.8">1pF</text>
<text x="163.8" y="85.6">L13</text>
<text x="176" y="85.6">L14</text>
<text x="194.3" y="85.6">C14</text>
<text x="201.9" y="85.6">C31</text>
<text x="214" y="89.4">2.4GHz</text>
<text x="87.6" y="92.5">Y1</text>
<text x="145.5" y="95.5">C21</text>
<text x="148.6" y="90.9">L21</text>
<text x="148.6" y="94">3.7nH</text>
<text x="163.8" y="90.3">3.4nH</text>
<text x="173.9" y="92.5">C22</text>
<text x="173.9" y="94.3">1pF</text>
<text x="176" y="90.3">3.4nH</text>
<text x="194.3" y="91.9">12pF</text>
<text x="201.9" y="91.9">1.2pF</text>
<text x="80" y="100.1">12pF</text>
<text x="81.2" y="97">C17</text>
<text x="86.7" y="97">32.768kHz</text>
<text x="95.1" y="100.1">12pF</text>
<text x="95.2" y="97">C18</text>
<text x="101.2" y="100.1">1uF</text>
<text x="101.3" y="97">C19</text>
<text x="107.4" y="97">CC2652R74T0RGZR</text>
<text x="128.8" y="100.1">Y2</text>
<text x="128.8" y="101.6">48MHz</text>
<text x="145.4" y="98.6">1pF</text>
</g>
<g font-size="1.4" fill="#f00">
<text x="136.7" y="49.6">DCDC_SW</text>
<text x="53" y="82">WMCU_RESET</text>
<text x="85" y="81.2">WMCU_TMS</text>
<text x="85" y="82.7">WMCU_TCK</text>
<text x="96.3" y="86.1">DCDC_SW</text>
</g>
<g font-size="1.4" fill="#004080">
<text x="108.2" y="81.2">JTAG_TMSC</text>
<text x="108.2" y="82.7">JTAG_TCKC</text>
<text x="119.6" y="82.7">VDDS_DCDC</text>
<text x="123.5" y="78.1">VDDS2</text>
<text x="123.5" y="79.7">VDDS3</text>
<text x="124.3" y="81.2">VDDS</text>
<text x="108.2" y="84.2">RESET_N</text>
<text x="108.2" y="87.3">DCDC_SW</text>
<text x="121.6" y="85.8">VDDR_RF</text>
<text x="124.2" y="84.2">VDDR</text>
<text x="124.5" y="88.8">RF_P</text>
<text x="108.2" y="90.3">X32K_Q1</text>
<text x="108.2" y="91.9">X32K_Q2</text>
<text x="108.2" y="93.4">DCOUPL</text>
<text x="108.2" y="94.9">EGP</text>
<text x="122.7" y="93.4">X48M_N</text>
<text x="122.8" y="94.9">X48M_P</text>
<text x="124.5" y="90.3">RF_N</text>
</g>
<g font-size="1.4" fill="#808080">
<text x="190.7" y="78.7">C24</text>
<text x="190.7" y="80.6">DNM</text>
<text x="210.5" y="92.5">C15</text>
<text x="210.5" y="94.3">DNM</text>
</g>
<g font-size="1.1">
<text x="45.4" y="8.6">1</text>
<text x="95.2" y="8.6">2</text>
<text x="144.9" y="8.6">3</text>
<text x="194.7" y="8.6">4</text>
<text x="244.5" y="8.6">5</text>
<text x="19.4" y="31.8">A</text>
<text x="269.8" y="31.8">A</text>
<text x="19.4" y="75.6">B</text>
<text x="269.8" y="75.6">B</text>
<text x="19.4" y="119.3">C</text>
<text x="269.8" y="119.3">C</text>
<text x="19.4" y="163.1">D</text>
<text x="269.8" y="163.1">D</text>
<text x="45.4" y="185.2">1</text>
<text x="95.2" y="185.2">2</text>
<text x="144.9" y="185.2">3</text>
<text x="194.7" y="185.2">4</text>
<text x="244.5" y="185.2">5</text>
</g>
</svg>
